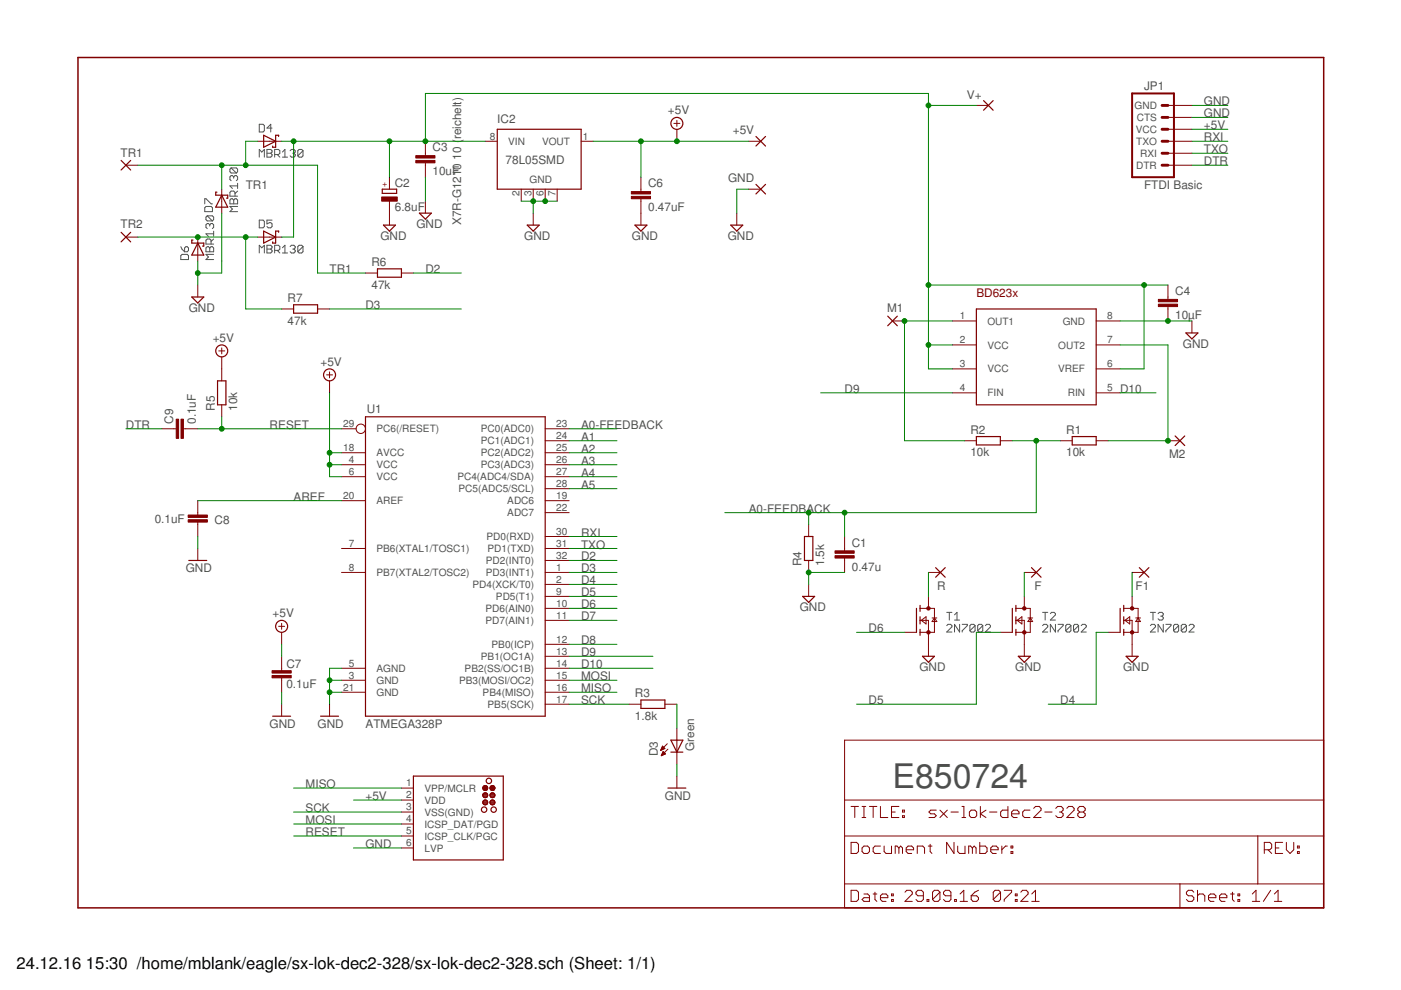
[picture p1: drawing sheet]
<svg xmlns="http://www.w3.org/2000/svg" width="297mm" height="210mm" viewBox="0 0 297 210" stroke-linecap="round" stroke-linejoin="round" font-family="sans-serif">
<g fill="none" stroke="#505050" stroke-width=".21">
<path d="M49 35.6l-.3 .3v.5l.3 .3h1.1M49 35.6h1.1l.3 .3v.5l-.3 .3M49 35.6l1.1 1.1M49.6 37.5l-.3-.3h-.3l-.3 .3v.6l.3 .2M49.6 37.5l.2-.3h.3l.3 .3v.6l-.3 .2M49.6 37.5v.3M50.4 38.9v1.1M50.4 39.4h-1.7l.6 .6M55 26.4h.8l.2 .2v1.1l-.2 .3h-.8zM55 33.3v-1.6l.5 .5 .5-.5v1.6M56.6 31.7h.8l.3 .3v.2l-.3 .3 .3 .3v.2l-.3 .3h-.8zM56.6 32.5h.8"/>
<path d="M57.7 27.2h-1.1l.8-.8v1.6M58.2 32.8h.9l.2-.3v-.5l-.2-.3h-.9v1.6M58.8 32.8l.5 .5M59.9 33.3h1.1M59.9 32.2l.5-.5v1.6M61.5 32l.3-.3h.5l.3 .3v.2l-.3 .3M62.1 32.5h.2M62.3 32.5l.3 .3v.2l-.3 .3h-.5l-.3-.3M64.2 32l-.2-.3h-.6l-.3 .3v1M64.2 32v1l-.2 .3h-.6l-.3-.3M64.2 32l-1.1 1M38.3 54.2l.3-.3h1.1l.3 .3v.8h-1.7z"/>
<path d="M38.3 52.3l.3 .6 .5 .5M39.1 52.6l.3-.3h.3l.3 .3v.5l-.3 .3h-.6zM43.4 44l.3-.2h1.1l.2 .2v.9h-1.6zM43.4 43.2v-1.1h.3l1.1 1.1h.2M43.7 52.6l.2-.3h.3l.3 .3 .2-.3h.3l.3 .3v.8h-1.6zM43.9 45.8h1.1l.3 .2v.6l-.3 .2M43.9 45.8l-.2 .2v.6l.2 .2h1.1M43.9 45.8l1.1 1M44.5 47.7l.2-.3h.3l.3 .3v.5l-.3 .3M44.5 47.7l-.3-.3h-.3l-.2 .3v.5l.2 .3M44.5 47.7v.2M44.5 52.6v.8"/>
<path d="M44.7 51.8v-.9l-.2-.2h-.6l-.2 .2v.9h1.6M45.3 53.9h-1.6l.5 .6-.5 .5h1.6M45.3 49v1.1M45.3 50.7l-.6 .5M45.3 49.6h-1.6l.5 .5M49 42.1h.3l.3 .3 .2-.3h.3l.3 .3v.8h-1.7v-.8zM49.6 42.4v.8M49.8 41.6v-.8l-.2-.3h-.6l-.3 .3v.8h1.7M50.4 43.8h-1.7l.6 .5-.6 .6h1.7M50.4 40.5l-.6 .5M55 46.7h.8l.2 .2v1.1l-.2 .3h-.8zM55 53.6v-1.6l.5 .5 .5-.5v1.6"/>
<path d="M56.6 52h.8l.3 .3v.2l-.3 .3 .3 .3v.3l-.3 .2h-.8zM56.6 52.8h.8M57.7 46.7h-1.1v.8l.8-.3 .3 .3v.5l-.3 .3h-.5l-.3-.3M58.2 53.1h.9l.2-.3v-.5l-.2-.3h-.9v1.6M58.8 53.1l.5 .5M59.9 52.5l.5-.5v1.6M59.9 53.6h1.1M61.5 52.3l.3-.3h.5l.3 .3v.2l-.3 .3M62.1 52.8h.2M62.3 52.8l.3 .3v.3l-.3 .2h-.5l-.3-.2M64.2 52.3l-.2-.3h-.6l-.3 .3v1.1M64.2 52.3v1.1l-.2 .2h-.6l-.3-.2"/>
<path d="M64.2 52.3l-1.1 1.1M200.7 132.7l.3-.3h.5l.3 .3v.2l-1.1 1.1h1.1M200.7 129.8h1.1M201.3 129.8v1.7M202.4 130.4l.5-.6v1.7M202.4 131.5h1.1M203.5 132.4v1.6l-1.1-1.6v1.6M204 132.4h1.1v.3l-1.1 1v.3M206.7 132.7v1l-.2 .3h-.6l-.3-.3M206.7 132.7l-.2-.3h-.6l-.3 .3v1M206.7 132.7l-1.1 1M208.4 132.7v1l-.3 .3h-.5l-.3-.3"/>
<path d="M208.4 132.7l-.3-.3h-.5l-.3 .3v1M208.4 132.7l-1.1 1M208.9 132.7l.3-.3h.5l.3 .3v.2l-1.1 1.1h1.1M221 132.7l.3-.3h.6l.2 .3v.2l-1.1 1.1h1.1M221 129.8h1.1M221.6 129.8v1.7M222.7 130.1l.2-.3h.6l.3 .3v.3l-1.1 1.1h1.1M223.8 132.4v1.6l-1.1-1.6v1.6M224.3 132.4h1.1v.3l-1.1 1v.3M227.1 132.7v1l-.3 .3h-.6l-.2-.3M227.1 132.7l-.3-.3h-.6l-.2 .3v1M227.1 132.7l-1.1 1"/>
<path d="M228.7 132.7v1l-.3 .3h-.5l-.3-.3M228.7 132.7l-.3-.3h-.5l-.3 .3v1M228.7 132.7l-1.1 1M229.2 132.7l.3-.3h.5l.3 .3v.2l-1.1 1.1h1.1M243.9 132.7l.3-.3h.5l.3 .3v.2l-1.1 1.1h1.1M243.9 129.8h1.1M244.5 129.8v1.7M245.5 130.1l.3-.3h.6l.2 .3v.3l-.2 .2M246.1 130.6h.3M246.4 130.6l.2 .3v.3l-.2 .3h-.6l-.3-.3M246.6 132.4v1.6l-1.1-1.6v1.6M247.2 132.4h1.1v.3l-1.1 1v.3"/>
<path d="M249.9 132.7v1l-.3 .3h-.5l-.3-.3M249.9 132.7l-.3-.3h-.5l-.3 .3v1M249.9 132.7l-1.1 1M251.5 132.7v1l-.2 .3h-.6l-.3-.3M251.5 132.7l-.2-.3h-.6l-.3 .3v1M251.5 132.7l-1.1 1M252.1 132.7l.3-.3h.5l.3 .3v.2l-1.1 1.1h1.1"/>
</g>
<path d="M16.5 12.2h264.1v180.3h-264.1z" fill="none" stroke="#800000" stroke-width=".32"/>
<g fill="none" stroke="#800000" stroke-width=".21">
<path d="M26.7 35h2.5M54.6 30h5.1M82.6 37.6v2.5M90.2 30v3M90.2 34.5v3.1M102.9 30h2.5M123.2 30h2.5M135.9 37.6v3M142.9 26.2h1.2M143.5 25.5v1.3M143.5 27.4v2.6M158.7 30h2.6"/>
<path d="M207 22.4h2.5M247.6 30h5.1M247.6 35h5.1M247.6 22.4h5.1M247.6 32.5h5.1M247.6 27.4h5.1M247.6 24.9h5.1M26.7 50.3h2.5M41.9 50.3v5.1M47 40.1v5.1M54.6 50.3h5.1M77.5 57.9h2.5"/>
<path d="M82.6 42.7v5M85.1 57.9h2.6M90.2 42.7v2.5M110.5 40.1v2.6M113.1 40.1v2.6M113.1 45.2v2.5M115.6 40.1v2.6M118.1 40.1v2.6M135.9 42.1v5.6M156.2 45.2v2.5M158.7 40.1h2.6M41.9 60.4v2.6"/>
<path d="M46.4 74.4h1.2M47 73.8v1.2M47 75.7v5.1M59.7 65.5h2.6M67.3 65.5h2.6M69.2 79.5h1.3M69.9 78.8v1.3M189.2 68.1h2.6M201.9 68.1h5.1M201.9 73.1h5.1M201.9 78.2h5.1M232.4 68.1h5.1"/>
<path d="M232.4 73.1h5.1M232.4 78.2h5.1M247.6 60.4v3.1M247.6 65v3.1M252.7 68.1v2.5M34.3 90.9h3.1M38.9 90.9h3M47 85.8v2.6M69.9 80.8v2.5M72.4 98.5h5.1M72.4 96h5.1M72.4 90.9h3.1"/>
<path d="M115.6 93.5h5.1M115.6 98.5h5.1M115.6 96h5.1M115.6 90.9h5.1M201.9 83.3h5.1M204.5 93.5h2.5M212.1 93.5h2.5M224.8 93.5h2.5M232.4 83.3h5.1M232.4 93.5h2.5M247.6 93.5h2.6M41.9 106.2v3"/>
<path d="M41.9 110.7v3M41.9 116.3v2.5M72.4 116.3h5.1M72.4 101.1h5.1M72.4 106.2h5.1M115.6 116.3h5.1M115.6 101.1h5.1M115.6 106.2h5.1M115.6 118.8h5.1M115.6 113.7h5.1M115.6 108.7h5.1M115.6 103.6h5.1"/>
<path d="M171.4 111.2v2.5M171.4 118.8v2.6M179.1 113.7v3.1M179.1 118.3v3.1M59.1 132.8h1.2M59.7 132.2v1.2M59.7 134.1v2.5M59.7 139.1v3.1M72.4 121.4h5.1M115.6 121.4h5.1M115.6 139.1h5.1M115.6 136.6h5.1"/>
<path d="M115.6 131.5h5.1M115.6 129h5.1M115.6 126.4h5.1M115.6 123.9h5.1M171.4 123.9v2.5M191.8 134.1h2.5M195.1 131.5h1.7v7.6M195.1 129h3v5.1h-3M195.3 131.5l1-.7v1.5zM196.8 121.4h2.6M196.8 126.4v2.6M197.6 131h1"/>
<path d="M198.1 131l.5 .8h-1zM212.1 134.1h2.5M215.4 131.5h1.8v7.6M215.4 129h3v5.1h-3M215.6 131.5l1.1-.7v1.5zM217.2 121.4h2.5M217.2 126.4v2.6M217.9 131h1M218.4 131l.5 .8h-1zM234.9 134.1h2.6M238.3 131.5h1.7v7.6M238.3 129h3v5.1h-3"/>
<path d="M238.5 131.5l1-.7v1.5zM240 121.4h2.6M240 126.4v2.6M240.8 131h1M241.3 131l.5 .8h-1zM59.7 143.7v3.1M59.7 149.3v2.5M69.9 149.3v2.5M72.4 144.2h5.1M72.4 146.8h5.1M72.4 141.7h5.1M115.6 149.3h5.1"/>
<path d="M115.6 144.2h5.1M115.6 146.8h5.1M115.6 141.7h5.1M133.3 149.3h2.6M140.1 159.1h.1M140.1 159h.3M140.2 158.8h.5M140.3 158.7h.6M140.3 158.6h.6M140.3 159.9h.6M140.4 158.5h.4M140.4 158.4h.2"/>
<path d="M140.4 159.8h.7M140.4 158.2h.1M140.4 159.7h.5M140.5 158.2l-.4 .9M140.5 158.2l.5 .5-.9 .4M140.5 159.6h.3M140.5 159.4h.2M140.6 159.3l.5 .6-.9 .3zM141 149.3h2.5M141.5 157.7l-1.4 1.4M141.6 158.8l-1.4 1.4M143.5 154.4v7.6"/>
<path d="M179.1 156.9h101.5v35.6h-101.5zM85.1 177.2h2.6M85.1 169.6h2.6M85.1 179.8h2.6M85.1 172.2h2.6M85.1 167.1h2.6M85.1 174.7h2.6M140.3 160.2h.1M140.3 160h.3M143.5 164.5v2.6M179.1 177.2h101.5M179.1 169.6h101.5"/>
<path d="M180.4 178.6h1.2l.4 .4v1.6l-.4 .4h-1.2zM180.4 171h1.6M181.2 171v2.3M182.8 179.8l.4-.4h.8l.3 .4v.8l-.3 .4h-.8l-.4-.4zM182.8 171h.8M182.8 173.3h.8M183.2 171v2.3M184.3 171h1.6M185.1 171v2.3M186.7 171v2.3h1.5M186.7 179.4h-1.2l-.4 .4v.8l.4 .4h1.2M187.5 179.4v1.2l.4 .4h1.1v-1.6"/>
<path d="M189 172.2h.8M190.6 171h-1.6v2.3h1.6M190.6 179.8l-.4-.4h-.4v1.6M190.6 179.8l.4-.4 .3 .4v1.2M190.6 179.8v1.2M191.3 173h.4v.3h-.4zM191.3 171.8h.4v.4h-.4zM196.8 179.4h.8M197.2 179v1.6l.4 .4M198.5 171.8h-1.2l-.3 .4 .3 .4h.8l.4 .4-.4 .3h-1.1M199.3 171.8l1.6 1.5M200.9 171.8l-1.6 1.5"/>
<path d="M201.6 172.2h1.6M202.3 178.6v2.4l-1.6-2.4v2.4M203.1 179.4v1.2l.3 .4h1.2v-1.6M204 171h.4v2.3M204 173.3h.7M205.9 171.8h.8l.4 .4v.8l-.4 .3h-.8l-.4-.3v-.8zM206.2 179.8l-.4-.4h-.4v1.6M206.2 179.8v1.2M206.2 179.8l.3-.4 .4 .4v1.2M207.7 178.6v2.4h1.2l.4-.4v-.8l-.4-.4h-1.2M207.9 171v2.3M209 171.8l-1.1 .8 1.1 .7"/>
<path d="M209.8 172.2h1.6M212.4 179.4v1.6M213.6 179.4h-.4l-.8 .8M213.7 171v2.3h-1.2l-.3-.3v-.8l.3-.4h1.2M214.4 179.4h.3v.4h-.3zM214.5 172.6h1.5v-.4l-.3-.4h-.8l-.4 .4v.8l.4 .3h.8M218.4 171.8h-1.2l-.4 .4v.8l.4 .3h1.2M219.2 171.4l.4-.4h.7l.4 .4v.4l-1.5 1.5h1.5M221.5 172.2h1.6M223.8 171.4l.4-.4h.8l.4 .4v.4l-.4 .4M224.6 172.2h.4M225 172.2l.4 .4v.4l-.4 .3h-.8l-.4-.3"/>
<path d="M226.2 171.4l.4-.4h.8l.3 .4v.4l-1.5 1.5h1.5M228.9 172.2l-.4-.4v-.4l.4-.4h.8l.4 .4v.4l-.4 .4M228.9 172.2l-.4 .4v.4l.4 .3h.8l.4-.3v-.4l-.4-.4M228.9 172.2h.8M266.7 177.2v10.2M270.4 179.8h.8M271.9 178.6h-1.5v2.4h1.5M272.7 178.6v1.6l.8 .8 .8-.8v-1.6M275.1 179.4h.4v.4h-.4zM179.1 187.4h101.5M180.4 188.8h1.2l.4 .4v1.5l-.4 .4h-1.2zM183.2 189.5h.8l.3 .4v1.2h-1.1l-.4-.4 .4-.4h1.1"/>
<path d="M185.1 189.5h.8M185.5 189.2v1.5l.4 .4M186.7 190.3h1.5v-.4l-.3-.4h-.8l-.4 .4v.8l.4 .4h.8M189 190.7h.4v.4h-.4zM189 189.5h.4v.4h-.4zM191.9 189.2l.4-.4h.7l.4 .4v.3l-1.5 1.6h1.5M192.1 180.2h1.6v-.4l-.4-.4h-.8l-.4 .4v.8l.4 .4h.8M194.5 181v-1.6h1.1l.4 .4v1.2M195.8 189.9h-1.2l-.4-.4v-.3l.4-.4h.8l.4 .4v1.5l-.4 .4h-.8l-.4-.4M196.6 190.7h.3v.4h-.3zM199.3 189.2v1.5l-.4 .4h-.8l-.4-.4M199.3 189.2l-.4-.4h-.8l-.4 .4v1.5"/>
<path d="M199.3 189.2l-1.6 1.5M201.6 189.9h-1.2l-.4-.4v-.3l.4-.4h.8l.4 .4v1.5l-.4 .4h-.8l-.4-.4M202.4 190.7h.4v.4h-.4zM203.6 191.1h1.5M203.6 189.5l.7-.7v2.3M205.9 189.9h1.2l.4 .4v.4l-.4 .4h-.8l-.4-.4zM207.5 188.8l-.8 .4-.8 .7M210.1 180.2h1.5v-.4l-.4-.4h-.7l-.4 .4v.8l.4 .4h.7M212.1 189.2v1.5l-.3 .4h-.8l-.4-.4M212.1 189.2l-.3-.4h-.8l-.4 .4v1.5M212.1 189.2l-1.5 1.5M212.9 188.8h1.6v.4l-1.6 1.5v.4"/>
<path d="M214.4 180.6h.3v.4h-.3zM215.3 190.7h.3v.4h-.3zM215.3 189.5h.3v.4h-.3zM216.4 189.2l.4-.4h.8l.4 .4v.3l-1.6 1.6h1.6M218.8 191.1h1.5M218.8 189.5l.7-.7v2.3M250.2 187.4v5.1M253.1 189.2l-.4-.4h-.8l-.4 .4v.3l.4 .4h.8l.4 .4v.4l-.4 .4h-.8l-.4-.4M253.9 189.9l.4-.4h.8l.3 .4v1.2M253.9 188.8v2.3M256.2 190.3h1.6v-.4l-.4-.4h-.8l-.4 .4v.8l.4 .4h.8M258.6 190.3h1.5v-.4l-.4-.4h-.7l-.4 .4v.8l.4 .4h.7"/>
<path d="M260.9 189.5h.8M261.3 189.2v1.5l.4 .4M262.5 190.7h.3v.4h-.3zM262.5 189.5h.3v.4h-.3zM265.5 191.1h1.6M265.5 189.5l.8-.7v2.3M268.1 180.2h1.1l.4-.4v-.8l-.4-.4h-1.1v2.4M268.8 180.2l.8 .8M269.4 188.8l-1.5 2.3M270.2 191.1h1.6M270.2 189.5l.8-.7v2.3M275.1 180.6h.4v.4h-.4z"/>
<circle cx="76.5" cy="90.9" r=".99"/>
</g>
<g fill="none" stroke="#800000" stroke-width=".25">
<path d="M25.7 34l2 2M27.7 34l-2 2M55.9 28.7l2.5 1.3-2.5 1.2zM59.1 28.9v-.2h-.7v2.5h-.6v-.2M105.4 27.4h17.8v12.7h-17.8zM160.3 39.1l2 2M160.3 28.9l2 2.1M162.3 39.1l-2 2M162.3 28.9l-2 2.1M208.5 21.3l2.1 2.1M210.6 21.3l-2.1 2.1M25.7 49.3l2 2"/>
<path d="M27.7 49.3l-2 2M40.9 50.9h-.2v.6h2.5v.7h-.3M41.9 51.5l1.3 2.6h-2.5zM46 40.7h-.3v.7h2.6v.6h-.3M47 41.4l1.3 2.5h-2.6zM55.9 49l2.5 1.3-2.5 1.2zM59.1 49.3v-.3h-.7v2.5h-.6v-.2M80 57h5.1v1.8h-5.1zM81 40.1h3.1v.9h-3.1zM81.3 47.7h2.5l-1.2 1.3zM88.9 45.2h2.6l-1.3 1.3zM111.8 47.7h2.5l-1.2 1.3z"/>
<path d="M134.6 47.7h2.6l-1.3 1.3zM154.9 47.7h2.6l-1.3 1.3zM40.7 63h2.5l-1.3 1.2zM62.3 64.6h5v1.8h-5zM188.2 67l2 2.1M190.2 67l-2 2.1M207 65.5h25.4v20.3h-25.4zM251.4 70.6h2.6l-1.3 1.3zM46.1 80.8h1.8v5h-1.8zM77.5 88.4h38.1v63.4h-38.1zM207 92.6h5.1v1.7h-5.1zM227.3 92.6h5.1v1.7h-5.1z"/>
<path d="M249.2 92.4l2 2.1M251.2 92.4l-2 2.1M40 118.8h3.8M170.6 113.7h1.7v5.1h-1.7zM170.2 126.4h2.5l-1.3 1.3zM194.3 129v5.1M195.1 128.4v1.2M195.1 130.8v1.5M195.1 133.4v1.3M195.6 139.1h2.5l-1.3 1.3zM198.4 120.4l2 2M200.4 120.4l-2 2"/>
<path d="M214.6 129v5.1M215.4 128.4v1.2M215.4 130.8v1.5M215.4 133.4v1.3M215.9 139.1h2.5l-1.2 1.3zM218.7 120.4l2 2M220.7 120.4l-2 2M237.5 129v5.1M238.3 128.4v1.2M238.3 130.8v1.5M238.3 133.4v1.3M238.8 139.1h2.5l-1.3 1.3z"/>
<path d="M241.6 120.4l2 2M243.6 120.4l-2 2M57.8 151.8h3.8M68 151.8h3.8M135.9 148.4h5.1v1.8h-5.1zM142.2 156.9h2.6l-1.3 2.6zM142.2 159.5h2.6M87.7 164.5h19v17.8h-19zM102.4 167.2h1M102.4 167v.2M102.4 168.5v.2M102.4 167.2l.1 .2"/>
<path d="M102.4 168.5h1M102.4 168.7l.1 .2M102.4 170.1h1M102.4 167h1M102.4 168.7h1M102.4 170.3h1M102.5 169.8h.8M102.5 168.3a.5 .5 0 0 1 .5-.2 .5 .5 0 0 1 .4 .4M102.5 166.8a.5 .5 0 0 1 .5-.2 .5 .5 0 0 1 .4 .4M102.5 167.4h.8M102.5 166.8l-.1 .2M102.5 167.4l.4 .2 .4-.2"/>
<path d="M102.5 168.3h.8M102.5 168.3l-.1 .2M102.5 168.9l.4 .2 .4-.2M102.5 166.7h.8M102.5 169h.8M102.6 170.5h.6M102.6 170.5a.52 .52 0 0 1-.1-.7 .52 .52 0 0 1 .8 0 .52 .52 0 0 1-.1 .7M103.4 167v.2M103.4 167.2l-.1 .2M103.4 168.5v.2M103.4 168.7l-.1 .2M103.9 168.5a.51 .51 0 0 0 .3 .6 .51 .51 0 0 0 .6-.2"/>
<path d="M103.9 167.2l.1 .2M103.9 167.2h1M103.9 168.5h1M103.9 170.1h1M103.9 167h1M103.9 168.7h1M103.9 170.3h1M104 169.8h.8M104 169.8l-.1 .4 .2 .3M104 167.4l.4 .2 .4-.2M104 167.4h.8M104 168.3l-.1 .2"/>
<path d="M104 168.3a.5 .5 0 0 1 .5-.2 .5 .5 0 0 1 .4 .4M104 168.3h.8M104 169.8a.51 .51 0 0 1 .8 0 .51 .51 0 0 1-.1 .7M104 166.7h.8M104 169h.8M104.1 170.5h.6M104.9 167a.51 .51 0 0 0-.6-.4 .51 .51 0 0 0-.4 .6M104.9 167v.2M104.9 167.2l-.1 .2M104.9 168.5v.2M104.9 168.7l-.1 .2M141.6 167.1h3.8"/>
<circle cx="143.5" cy="26.2" r="1.27"/>
<circle cx="47" cy="74.4" r="1.27"/>
<circle cx="69.9" cy="79.5" r="1.27"/>
<circle cx="59.7" cy="132.8" r="1.27"/>
<circle cx="102.6" cy="171.7" r=".57"/>
<circle cx="103.7" cy="165.6" r=".57"/>
<circle cx="104.7" cy="171.7" r=".57"/>
</g>
<g fill="#800000" stroke="#800000" stroke-width=".21">
<path d="M88.2 34h4v.5h-4z"/>
<path d="M88.2 33h4v.5h-4z"/>
<path d="M133.9 41.6h4v.5h-4z"/>
<path d="M133.9 40.6h4v.5h-4z"/>
<path d="M177 117.8h4.1v.5h-4.1z"/>
<path d="M177 116.8h4.1v.5h-4.1z"/>
<path d="M80.9 41.8h3.3v.9h-3.3z"/>
<path d="M245.6 64.5h4.1v.5h-4.1z"/>
<path d="M245.6 63.5h4.1v.5h-4.1z"/>
<path d="M57.7 142.2h4v.5h-4z"/>
<path d="M57.7 143.2h4v.5h-4z"/>
<path d="M39.9 109.2h4.1v.5h-4.1z"/>
<path d="M39.9 110.2h4.1v.5h-4.1z"/>
<path d="M37.4 88.9h.5v4h-.5z"/>
<path d="M38.4 88.9h.5v4h-.5z"/>
</g>
<path d="M240 19.8h8.9v17.8h-8.9z" fill="none" stroke="#800000" stroke-width=".42"/>
<path d="M246.4 30h1.2M246.4 32.5h1.2M246.4 35h1.2M246.4 24.9h1.2M246.4 27.4h1.2M246.4 22.4h1.2" fill="none" stroke="#800000" stroke-width=".61"/>
<g fill="#800000" stroke="#800000" stroke-width=".21">
<circle cx="196.8" cy="134.1" r=".36"/>
<circle cx="196.8" cy="129" r=".36"/>
<circle cx="217.2" cy="134.1" r=".36"/>
<circle cx="217.2" cy="129" r=".36"/>
<circle cx="240" cy="134.1" r=".36"/>
<circle cx="240" cy="129" r=".36"/>
</g>
<g fill="none" stroke="#008000" stroke-width=".21">
<path d="M29.2 35h38.1v22.9h10.2M47 35v5.1M54.6 30h-2.5v5M59.7 30h43.2M62.3 30v20.3h-2.6M82.6 30v7.6M90.2 30v-10.2h106.6v58.4h5.1M90.2 37.6v5.1M125.7 30h33M135.9 30v7.6M196.8 22.4h10.2M252.7 24.9h7.6"/>
<path d="M252.7 22.4h7.6M252.7 30h7.6M252.7 27.4h7.6M252.7 32.5h7.6M252.7 35h7.6M29.2 50.3h25.4M41.9 55.4v5M47 45.2v12.7h-5.1M52.1 50.3v15.2h7.6M87.7 57.9h10.1M110.5 42.7h7.6M113.1 42.7v2.5"/>
<path d="M158.7 40.1h-2.5v5.1M69.9 65.5h27.9M196.8 73.1h5.1M196.8 60.4h50.8M201.9 68.1h-10.1v25.4h12.7M237.5 68.1h15.2M237.5 73.1h10.1v20.4h-12.7M242.6 60.4v17.8h-5.1M26.7 90.9h7.6M41.9 90.9h30.5M47 88.4v2.5M69.9 83.3v17.8h2.5"/>
<path d="M69.9 96h2.5M69.9 98.5h2.5M120.7 96h10.1M120.7 98.5h10.1M120.7 93.5h10.1M120.7 90.9h10.1M174 83.3h27.9M214.6 93.5h10.2M219.7 93.5v15.2h-66M237.5 83.3h7.6M41.9 113.7v2.6M41.9 106.2h30.5"/>
<path d="M120.7 101.1h10.1M120.7 116.3h10.1M120.7 103.6h10.1M120.7 118.8h10.1M120.7 113.7h10.1M171.4 108.7v2.5M179.1 108.7v5M59.7 136.6v2.5M120.7 121.4h10.1M120.7 139.1h17.7M120.7 136.6h10.1M120.7 123.9h10.1"/>
<path d="M120.7 126.4h10.1M120.7 131.5h10.1M120.7 129h10.1M179.1 121.4h-7.7v2.5M181.6 134.1h10.2M196.8 121.4v5M212.1 134.1h-5.1v15.2h-25.4M217.2 121.4v5M234.9 134.1h-2.5v15.2h-10.2M240 121.4v5M59.7 146.8v2.5M69.9 144.2h2.5"/>
<path d="M69.9 146.8h2.5M72.4 141.7h-2.5v7.6M120.7 141.7h17.7M120.7 144.2h10.1M120.7 146.8h10.1M120.7 149.3h12.6M143.5 149.3v5.1M62.3 177.2h22.8M62.3 167.1h22.8M62.3 174.7h22.8M62.3 172.2h22.8M75 179.8h10.1"/>
<path d="M75 169.6h10.1M143.5 162v2.5"/>
</g>
<g fill="#008000" stroke="#008000" stroke-width=".21">
<circle cx="113.1" cy="42.7" r=".51"/>
<circle cx="115.6" cy="42.7" r=".51"/>
<circle cx="247.6" cy="68.1" r=".51"/>
<circle cx="171.4" cy="121.4" r=".51"/>
<circle cx="69.9" cy="144.2" r=".51"/>
<circle cx="69.9" cy="146.8" r=".51"/>
<circle cx="41.9" cy="57.9" r=".51"/>
<circle cx="135.9" cy="30" r=".51"/>
<circle cx="143.5" cy="30" r=".51"/>
<circle cx="69.9" cy="96" r=".51"/>
<circle cx="69.9" cy="98.5" r=".51"/>
<circle cx="90.2" cy="30" r=".51"/>
<circle cx="82.6" cy="30" r=".51"/>
<circle cx="196.8" cy="73.1" r=".51"/>
<circle cx="196.8" cy="60.4" r=".51"/>
<circle cx="196.8" cy="22.4" r=".51"/>
<circle cx="242.6" cy="60.4" r=".51"/>
<circle cx="62.3" cy="30" r=".51"/>
<circle cx="191.8" cy="68.1" r=".51"/>
<circle cx="247.6" cy="93.5" r=".51"/>
<circle cx="47" cy="90.9" r=".51"/>
<circle cx="171.4" cy="108.7" r=".51"/>
<circle cx="179.1" cy="108.7" r=".51"/>
<circle cx="219.7" cy="93.5" r=".51"/>
<circle cx="52.1" cy="50.3" r=".51"/>
<circle cx="41.9" cy="50.3" r=".51"/>
<circle cx="47" cy="35" r=".51"/>
<circle cx="52.1" cy="35" r=".51"/>
</g>
<text font-size="7.2" fill="#505050" x="189.2" y="167.1">E850724</text>
<g font-size="3.5">
<text x="3.5" y="205.4">24.12.16</text>
<text x="18.2" y="205.4">15:30 /home/mblank/eagle/sx-lok-dec2-328/sx-lok-dec2-328.sch (Sheet: 1/1)</text>
</g>
<g font-size="2.5" fill="#505050">
<text x="205" y="20.9">V+</text>
<text x="242.6" y="19">JP1</text>
<text x="255.3" y="22.3">GND</text>
<text x="97.8" y="29.6" transform="rotate(-90 97.8 29.6)">reichelt)</text>
<text x="105.4" y="26.2">IC2</text>
<text x="141.6" y="24.2">+5V</text>
<text x="155.4" y="28.5">+5V</text>
<text x="255.3" y="24.9">GND</text>
<text x="255.3" y="27.4">+5V</text>
<text x="255.3" y="30">RXI</text>
<text x="25.6" y="33.2">TR1</text>
<text x="91.7" y="32.1">C3</text>
<text x="97.8" y="33.9" transform="rotate(-90 97.8 33.9)">10 (</text>
<text x="107.2" y="34.8">78L05SMD</text>
<text x="255.3" y="32.5">TXO</text>
<text x="255.3" y="35">DTR</text>
<text x="52.1" y="40.1">TR1</text>
<text x="83.7" y="39.6">C2</text>
<text x="91.7" y="37.2">10uF</text>
<text x="137.4" y="39.7">C6</text>
<text x="154.4" y="38.7">GND</text>
<text x="242.6" y="40.1">FTDI Basic</text>
<text x="83.7" y="44.7">6.8uF</text>
<text x="97.8" y="47.7" transform="rotate(-90 97.8 47.7)">X7R-G1210</text>
<text x="137.4" y="44.8">0.47uF</text>
<text x="25.6" y="48.4">TR2</text>
<text x="80.7" y="50.9">GND</text>
<text x="88.3" y="48.4">GND</text>
<text x="111.1" y="50.9">GND</text>
<text x="134" y="50.9">GND</text>
<text x="154.3" y="50.9">GND</text>
<text x="69.9" y="57.9">TR1</text>
<text x="78.8" y="56.4">R6</text>
<text x="90.2" y="57.9">D2</text>
<text x="61" y="64">R7</text>
<text x="77.5" y="65.5">D3</text>
<text x="78.8" y="61.2">47k</text>
<text x="249.2" y="62.6">C4</text>
<text x="40" y="66.1">GND</text>
<text x="61" y="68.8">47k</text>
<text x="188.1" y="66.2">M1</text>
<text x="249.2" y="67.7">10µF</text>
<text x="45.1" y="72.5">+5V</text>
<text x="68" y="77.6">+5V</text>
<text x="250.8" y="73.8">GND</text>
<text x="179.1" y="83.3">D9</text>
<text x="237.5" y="83.3">D10</text>
<text x="36.7" y="89.9" transform="rotate(-90 36.7 89.9)">C9</text>
<text x="41.6" y="89.9" transform="rotate(-90 41.6 89.9)">0.1uF</text>
<text x="45.5" y="87.1" transform="rotate(-90 45.5 87.1)">R5</text>
<text x="50.3" y="87.1" transform="rotate(-90 50.3 87.1)">10k</text>
<text x="77.7" y="87.6">U1</text>
<text x="26.7" y="90.9">DTR</text>
<text x="57.2" y="90.9">RESET</text>
<text x="123.2" y="96">A2</text>
<text x="123.2" y="93.4">A1</text>
<text x="123.2" y="90.9">A0-FEEDBACK</text>
<text x="205.7" y="91.9">R2</text>
<text x="226.1" y="91.9">R1</text>
<text x="123.2" y="101.1">A4</text>
<text x="123.2" y="98.5">A3</text>
<text x="205.7" y="96.7">10k</text>
<text x="226.1" y="96.7">10k</text>
<text x="247.9" y="97.1">M2</text>
<text x="62.3" y="106.1">AREF</text>
<text x="123.2" y="103.6">A5</text>
<text x="32.8" y="110.8">0.1uF</text>
<text x="45.5" y="111.1">C8</text>
<text x="123.2" y="113.8">RXI</text>
<text x="158.8" y="108.7">A0-FEEDBACK</text>
<text x="123.2" y="116.3">TXO</text>
<text x="123.2" y="118.8">D2</text>
<text x="180.6" y="115.9">C1</text>
<text x="39.4" y="121.4">GND</text>
<text x="123.2" y="121.4">D3</text>
<text x="123.2" y="123.9">D4</text>
<text x="170" y="120.1" transform="rotate(-90 170 120.1)">R4</text>
<text x="174.8" y="120.1" transform="rotate(-90 174.8 120.1)">1.5k</text>
<text x="180.6" y="121">0.47u</text>
<text x="198.7" y="125">R</text>
<text x="219.3" y="125">F</text>
<text x="240.8" y="125">F1</text>
<text x="57.8" y="130.9">+5V</text>
<text x="123.2" y="126.5">D5</text>
<text x="123.2" y="131.5">D7</text>
<text x="123.2" y="129">D6</text>
<text x="169.5" y="129.6">GND</text>
<text x="123.2" y="136.6">D8</text>
<text x="184.2" y="134.1">D6</text>
<text x="60.7" y="141.6">C7</text>
<text x="123.2" y="139.2">D9</text>
<text x="123.2" y="141.7">D10</text>
<text x="194.9" y="142.3">GND</text>
<text x="215.3" y="142.3">GND</text>
<text x="238.1" y="142.3">GND</text>
<text x="60.7" y="145.9">0.1uF</text>
<text x="123.2" y="146.8">MISO</text>
<text x="123.2" y="144.2">MOSI</text>
<text x="123.2" y="149.3">SCK</text>
<text x="134.6" y="147.8">R3</text>
<text x="184.2" y="149.3">D5</text>
<text x="224.8" y="149.3">D4</text>
<text x="57.2" y="154.4">GND</text>
<text x="67.3" y="154.4">GND</text>
<text x="77.5" y="154.4">ATMEGA328P</text>
<text x="134.6" y="152.6">1.8k</text>
<text x="139.5" y="160.4" transform="rotate(-90 139.5 160.4)">D3</text>
<text x="147.2" y="159.2" transform="rotate(-90 147.2 159.2)">Green</text>
<text x="64.8" y="167.1">MISO</text>
<text x="64.8" y="172.2">SCK</text>
<text x="77.5" y="169.6">+5V</text>
<text x="141" y="169.6">GND</text>
<text x="64.8" y="177.2">RESET</text>
<text x="64.8" y="174.7">MOSI</text>
<text x="77.5" y="179.8">GND</text>
</g>
<text font-size="2.5" fill="#800000" x="207" y="63">BD623x</text>
<g font-size="2.1" fill="#505050">
<text x="240.6" y="23.1">GND</text>
<text x="103.9" y="29.6">8</text>
<text x="123.6" y="29.6">1</text>
<text x="240.8" y="28.2">VCC</text>
<text x="241" y="25.6">CTS</text>
<text x="107.8" y="30.7">VIN</text>
<text x="114.9" y="30.7">VOUT</text>
<text x="240.9" y="35.8">DTR</text>
<text x="240.9" y="30.7">TXO</text>
<text x="241.7" y="33.3">RXI</text>
<text x="110.1" y="41.7" transform="rotate(-90 110.1 41.7)">2</text>
<text x="112.3" y="38.8">GND</text>
<text x="112.7" y="41.7" transform="rotate(-90 112.7 41.7)">3</text>
<text x="115.2" y="41.7" transform="rotate(-90 115.2 41.7)">6</text>
<text x="117.8" y="41.7" transform="rotate(-90 117.8 41.7)">7</text>
<text x="203.5" y="67.7">1</text>
<text x="209.3" y="68.8">OUT1</text>
<text x="225.3" y="68.8">GND</text>
<text x="234.7" y="67.7">8</text>
<text x="203.5" y="72.8">2</text>
<text x="203.5" y="77.9">3</text>
<text x="209.3" y="73.9">VCC</text>
<text x="224.4" y="73.9">OUT2</text>
<text x="234.7" y="72.8">7</text>
<text x="234.7" y="77.9">6</text>
<text x="203.5" y="82.9">4</text>
<text x="209.3" y="79">VCC</text>
<text x="224.4" y="79">VREF</text>
<text x="234.7" y="82.9">5</text>
<text x="209.3" y="84">FIN</text>
<text x="226.4" y="84">RIN</text>
<text x="72.8" y="95.6">18</text>
<text x="72.8" y="90.5">29</text>
<text x="79.8" y="91.7">PC6(/RESET)</text>
<text x="102" y="94.2">PC1(ADC1)</text>
<text x="102" y="91.7">PC0(ADC0)</text>
<text x="117.9" y="95.6">25</text>
<text x="117.9" y="93.1">24</text>
<text x="117.9" y="90.5">23</text>
<text x="74" y="98.2">4</text>
<text x="74" y="100.7">6</text>
<text x="79.8" y="99.3">VCC</text>
<text x="79.8" y="101.8">VCC</text>
<text x="79.8" y="96.7">AVCC</text>
<text x="97" y="101.8">PC4(ADC4/SDA)</text>
<text x="102" y="99.3">PC3(ADC3)</text>
<text x="102" y="96.7">PC2(ADC2)</text>
<text x="117.9" y="100.7">27</text>
<text x="117.9" y="98.2">26</text>
<text x="72.8" y="105.8">20</text>
<text x="79.8" y="106.9">AREF</text>
<text x="97.2" y="104.4">PC5(ADC5/SCL)</text>
<text x="107.6" y="106.9">ADC6</text>
<text x="117.9" y="105.8">19</text>
<text x="117.9" y="103.2">28</text>
<text x="107.6" y="109.4">ADC7</text>
<text x="117.9" y="113.4">30</text>
<text x="117.9" y="108.3">22</text>
<text x="74" y="115.9">7</text>
<text x="79.8" y="117.1">PB6(XTAL1/TOSC1)</text>
<text x="103" y="119.6">PD2(INT0)</text>
<text x="103.1" y="114.5">PD0(RXD)</text>
<text x="103.4" y="117.1">PD1(TXD)</text>
<text x="117.9" y="118.5">32</text>
<text x="117.9" y="115.9">31</text>
<text x="74" y="121">8</text>
<text x="79.8" y="122.1">PB7(XTAL2/TOSC2)</text>
<text x="100.2" y="124.7">PD4(XCK/T0)</text>
<text x="103" y="122.1">PD3(INT1)</text>
<text x="117.9" y="123.6">2</text>
<text x="117.9" y="121">1</text>
<text x="102.9" y="129.8">PD6(AIN0)</text>
<text x="105.2" y="127.2">PD5(T1)</text>
<text x="117.9" y="131.2">11</text>
<text x="117.9" y="128.6">10</text>
<text x="117.9" y="126.1">9</text>
<text x="102.9" y="132.3">PD7(AIN1)</text>
<text x="104.2" y="137.4">PB0(ICP)</text>
<text x="117.9" y="136.3">12</text>
<text x="74" y="143.9">3</text>
<text x="74" y="141.3">5</text>
<text x="79.8" y="142.5">AGND</text>
<text x="98.5" y="142.5">PB2(SS/OC1B)</text>
<text x="102" y="139.9">PB1(OC1A)</text>
<text x="117.9" y="143.9">15</text>
<text x="117.9" y="141.3">14</text>
<text x="117.9" y="138.8">13</text>
<text x="72.8" y="146.4">21</text>
<text x="79.8" y="145">GND</text>
<text x="79.8" y="147.5">GND</text>
<text x="97.3" y="145">PB3(MOSI/OC2)</text>
<text x="102.3" y="147.5">PB4(MISO)</text>
<text x="117.9" y="149">17</text>
<text x="117.9" y="146.4">16</text>
<text x="103.4" y="150.1">PB5(SCK)</text>
<text x="86.1" y="166.7">1</text>
<text x="90" y="167.8">VPP/MCLR</text>
<text x="86.1" y="169.3">2</text>
<text x="86.1" y="171.8">3</text>
<text x="90" y="170.4">VDD</text>
<text x="90" y="172.9">VSS(GND)</text>
<text x="86.1" y="174.3">4</text>
<text x="86.1" y="176.9">5</text>
<text x="86.1" y="179.4">6</text>
<text x="90" y="175.5">ICSP_DAT/PGD</text>
<text x="90" y="178">ICSP_CLK/PGC</text>
<text x="90" y="180.5">LVP</text>
</g>
<text font-size="1.8" fill="#800000" x="82" y="39.7" transform="rotate(-90 82 39.7)">+</text>
</svg>
